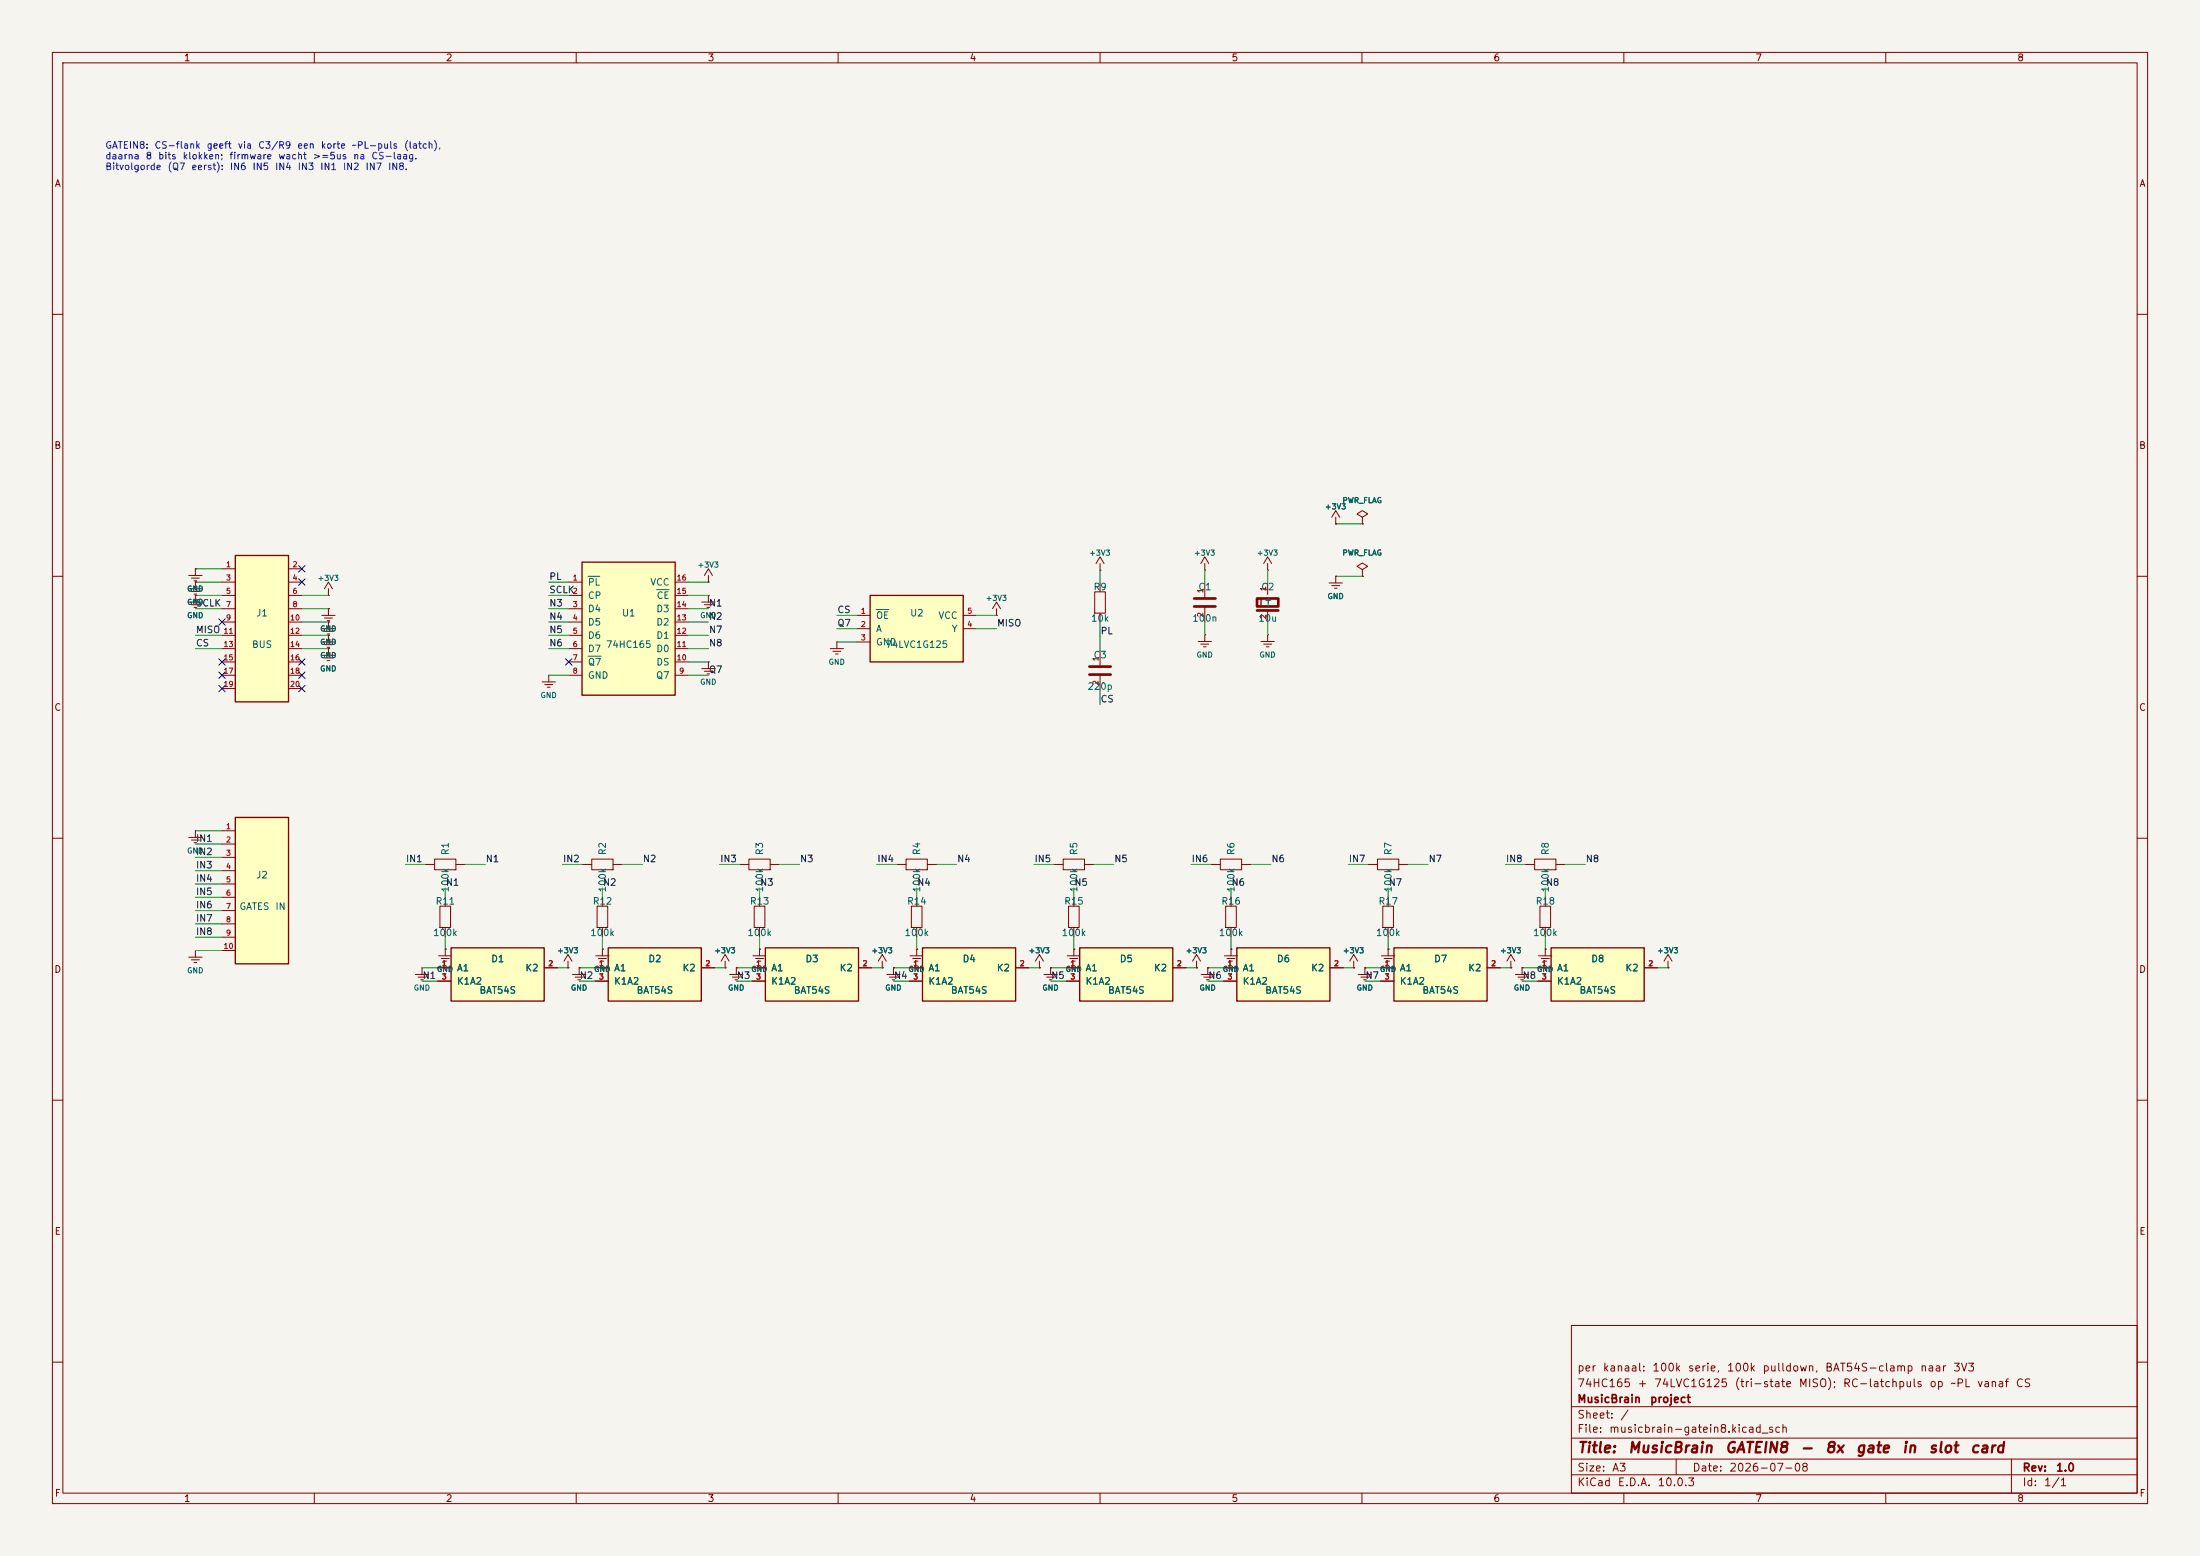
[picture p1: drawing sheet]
<svg xmlns="http://www.w3.org/2000/svg" width="420mm" height="297mm" viewBox="0 0 420 297" stroke-linecap="round" stroke-linejoin="round" font-family="sans-serif">
<path d="M0 0h420v297h-420z" fill="#f5f4ef" stroke="#f5f4ef" stroke-width=".19"/>
<g fill="none" stroke="#840000" stroke-width=".19">
<path d="M10 10h400v277h-400zM12 12h396v273h-396zM60 10v2M110 10v2M160 10v2M210 10v2M260 10v2M310 10v2M360 10v2M10 60h2M408 60h2M10 110h2"/>
<path d="M189.5 116.2l.7-1.3 .8 1.3M190.2 117.5h.1M190.2 116.2v1.3M408 110h2M10 160h2M408 160h2M10 210h2M408 210h2M300 253h108v32h-108zM10 260h2M300 278.5h108M300 274.5h108"/>
<path d="M300 268.5h108M320 278.5v3M384 278.5v6.5M408 260h2M60 285v2M110 285v2M160 285v2M210 285v2M260 285v2M300 281.5h108M310 285v2M360 285v2"/>
</g>
<path d="M296.1 180.9h17.8v10.2h-17.8z" fill="#ffffc2"/>
<path d="M296.1 180.9h17.8v10.2h-17.8z" fill="none" stroke="#840000" stroke-width=".25"/>
<path d="M209.2 107.6l.8-1.3 .8 1.3M210 108.8h.1M210 107.6v1.2M111.2 165h1.8M113 164h4v2h-4zM117 165h1.8M171.2 165h1.8M173 164h4v2h-4zM177 165h1.8M293.6 184.7h2.5M293.6 187.3h2.5M313.9 184.7h2.5" fill="none" stroke="#840000" stroke-width=".19"/>
<path d="M116.1 180.9h17.8v10.2h-17.8z" fill="#ffffc2"/>
<path d="M116.1 180.9h17.8v10.2h-17.8z" fill="none" stroke="#840000" stroke-width=".25"/>
<g fill="none" stroke="#840000" stroke-width=".19">
<path d="M103.5 130.2h2.5M104 130.7h1.5M104.5 131.2h.5M104.8 128.9h.1M104.8 128.9v1.3M174 173h2v4h-2zM175 171.2v1.8M175 177v1.8M109.3 186h2.5M109.8 186.5h1.5M110.3 187h.5M110.6 184.7h.1"/>
<path d="M110.6 184.7v1.3M113.6 184.7h2.5M113.6 187.3h2.5M113.7 182.4h2.6M114.2 182.9h1.6M114.7 183.5h.6M115 181.2h.1M115 181.2v1.2M133.9 184.7h2.5M167.7 183.5l.7-1.3 .8 1.3M168.4 184.7h.1M168.4 183.5v1.2"/>
<path d="M173.7 182.4h2.6M174.2 182.9h1.6M174.7 183.5h.6M175 181.2h.1M175 181.2v1.2M293.7 182.4h2.6M294.2 182.9h1.6M294.7 183.5h.6M295 181.2h.1M295 181.2v1.2M317.7 183.5l.7-1.3 .8 1.3M318.4 184.7h.1"/>
<path d="M318.4 183.5v1.2"/>
</g>
<path d="M176.1 180.9h17.8v10.2h-17.8z" fill="#ffffc2"/>
<path d="M176.1 180.9h17.8v10.2h-17.8z" fill="none" stroke="#840000" stroke-width=".25"/>
<g fill="none" stroke="#840000" stroke-width=".19">
<path d="M253.7 111.3h2.6M254.2 111.8h1.6M254.7 112.3h.6M255 110h.1M255 110v1.3M137.7 183.5l.7-1.3 .8 1.3M138.4 184.7h.1M138.4 183.5v1.2M143.7 182.4h2.6M144.2 182.9h1.6M144.7 183.5h.6M145 181.2h.1"/>
<path d="M145 181.2v1.2M169.3 186h2.5M169.8 186.5h1.5M170.3 187h.5M170.6 184.7h.1M170.6 184.7v1.3M173.6 184.7h2.5M173.6 187.3h2.5M193.9 184.7h2.5"/>
</g>
<path d="M146.1 180.9h17.8v10.2h-17.8z" fill="#ffffc2"/>
<path d="M146.1 180.9h17.8v10.2h-17.8z" fill="none" stroke="#840000" stroke-width=".25"/>
<path d="M143.6 184.7h2.5M143.6 187.3h2.5M163.9 184.7h2.5" fill="none" stroke="#840000" stroke-width=".19"/>
<path d="M111.1 107.3h17.8v25.4h-17.8z" fill="#ffffc2"/>
<path d="M111.1 107.3h17.8v25.4h-17.8z" fill="none" stroke="#840000" stroke-width=".25"/>
<g fill="none" stroke="#840000" stroke-width=".19">
<path d="M108.6 111.1h2.5M108.6 113.6h2.5M108.6 116.2h2.5M108.6 118.7h2.5M128.9 111.1h2.5M128.9 113.6h2.5M128.9 116.2h2.5M128.9 118.7h2.5M108.6 121.3h2.5M108.6 123.8h2.5M108.6 126.3h2.5M108.6 128.9h2.5"/>
<path d="M128.9 121.3h2.5M128.9 123.8h2.5M128.9 126.3h2.5M128.9 128.9h2.5M114 173h2v4h-2zM115 171.2v1.8M115 177v1.8M141.2 165h1.8M143 164h4v2h-4zM144 173h2v4h-2zM145 171.2v1.8M145 177v1.8"/>
<path d="M147 165h1.8M79.3 186h2.5M79.8 186.5h1.5M80.3 187h.5M80.6 184.7h.1M80.6 184.7v1.3M107.7 183.5l.7-1.3 .8 1.3M108.4 184.7h.1M108.4 183.5v1.2M287.7 183.5l.7-1.3 .8 1.3M288.4 184.7h.1M288.4 183.5v1.2"/>
</g>
<path d="M112.3 110h2.2M125.4 112.5h2.3M112.3 125.2h2.4" fill="none" stroke="#006464" stroke-width=".19"/>
<path d="M44.9 106h10.2v28h-10.2z" fill="#ffffc2"/>
<path d="M44.9 106h10.2v28h-10.2z" fill="none" stroke="#840000" stroke-width=".25"/>
<g fill="none" stroke="#840000" stroke-width=".19">
<path d="M36 112.4h2.6M36 114.9h2.6M36 109.8h2.6M36.5 112.9h1.6M36.5 115.4h1.6M36.5 110.3h1.6M37 113.4h.6M37 115.9h.6M37 110.9h.6M37.3 111.1h.1M37.3 113.6h.1M37.3 108.6h.1"/>
<path d="M37.3 108.6v1.2M37.3 111.1v1.3M37.3 113.6v1.3M42.4 108.6h2.5M42.4 111.1h2.5M42.4 113.6h2.5M42.4 116.2h2.5M42.4 118.7h2.5M55.1 108.6h2.5M55.1 111.1h2.5M55.1 113.6h2.5M55.1 116.2h2.5"/>
<path d="M55.1 118.7h2.5M61.4 120h2.6M61.4 117.5h2.6M61.9 112.4l.8-1.3 .8 1.3M61.9 118h1.6M62.4 118.5h.6M62.7 113.6h.1M62.7 118.7h.1M62.7 116.2h.1M62.7 112.4v1.2M62.7 116.2v1.3M62.7 118.7v1.3"/>
<path d="M42.4 121.3h2.5M42.4 123.8h2.5M42.4 126.3h2.5M42.4 128.9h2.5M42.4 131.4h2.5M55.1 121.3h2.5M55.1 123.8h2.5M55.1 126.3h2.5M55.1 128.9h2.5M55.1 131.4h2.5M61.4 122.5h2.6M61.4 125.1h2.6"/>
<path d="M61.9 120.5h1.6M61.9 123h1.6M61.9 125.6h1.6M62.4 121h.6M62.4 123.6h.6M62.4 126.1h.6M62.7 121.3h.1M62.7 123.8h.1M62.7 121.3v1.2M62.7 123.8v1.3M134 127.6h2.5M134.5 128.1h1.5"/>
<path d="M135 128.6h.5M135.2 126.3h.1M135.2 126.3v1.3M210 124.2v3M210 128.8v3M201.2 165h1.8M203 164h4v2h-4zM204 173h2v4h-2zM205 171.2v1.8M205 177v1.8M207 165h1.8M231.2 165h1.8"/>
<path d="M233 164h4v2h-4zM234 173h2v4h-2zM235 171.2v1.8M235 177v1.8M237 165h1.8M139.3 186h2.5M139.8 186.5h1.5M140.3 187h.5M140.6 184.7h.1M140.6 184.7v1.3M197.7 183.5l.7-1.3 .8 1.3M198.4 184.7h.1"/>
<path d="M198.4 183.5v1.2M199.3 186h2.5M199.8 186.5h1.5M200.3 187h.5M200.6 184.7h.1M200.6 184.7v1.3M289.3 186h2.5M289.8 186.5h1.5M290.3 187h.5M290.6 184.7h.1M290.6 184.7v1.3"/>
</g>
<path d="M208 127.2h4M208 128.8h4" fill="none" stroke="#840000" stroke-width=".51"/>
<path d="M236.1 180.9h17.8v10.2h-17.8z" fill="#ffffc2"/>
<path d="M236.1 180.9h17.8v10.2h-17.8z" fill="none" stroke="#840000" stroke-width=".25"/>
<path d="M36 159.8h2.6M37.3 158.6h.1M37.3 158.6v1.2M36.5 160.3h1.6M37 160.9h.6M233.6 184.7h2.5M233.6 187.3h2.5M253.9 184.7h2.5" fill="none" stroke="#840000" stroke-width=".19"/>
<path d="M44.9 156h10.2v28h-10.2z" fill="#ffffc2"/>
<path d="M44.9 156h10.2v28h-10.2z" fill="none" stroke="#840000" stroke-width=".25"/>
<g fill="none" stroke="#840000" stroke-width=".19">
<path d="M254.2 98.7l.8-1.2 .8 1.2M255 98.7v1.3M255 100h.1M260.1 108.7l1-.6-1-.6-1 .6 1 .6v1.3M260.1 110h.1M42.4 158.6h2.5M42.4 161.1h2.5M42.4 163.6h2.5M42.4 166.2h2.5M42.4 168.7h2.5M42.4 171.3h2.5M42.4 173.8h2.5"/>
<path d="M42.4 176.3h2.5M42.4 178.9h2.5M36 182.7h2.6M36.5 183.2h1.6M37 183.7h.6M37.3 181.4h.1M37.3 181.4v1.3M42.4 181.4h2.5M203.7 182.4h2.6M204.2 182.9h1.6M204.7 183.5h.6M205 181.2h.1"/>
<path d="M205 181.2v1.2M227.7 183.5l.7-1.3 .8 1.3M228.4 184.7h.1M228.4 183.5v1.2M229.3 186h2.5M229.8 186.5h1.5M230.3 187h.5M230.6 184.7h.1M230.6 184.7v1.3M233.7 182.4h2.6M234.2 182.9h1.6M234.7 183.5h.6"/>
<path d="M235 181.2h.1M235 181.2v1.2"/>
</g>
<path d="M206.1 180.9h17.8v10.2h-17.8z" fill="#ffffc2"/>
<path d="M206.1 180.9h17.8v10.2h-17.8z" fill="none" stroke="#840000" stroke-width=".25"/>
<g fill="none" stroke="#840000" stroke-width=".19">
<path d="M158.5 123.8h2.5M159 124.3h1.5M159.5 124.8h.5M159.8 122.5h.1M159.8 122.5v1.3M81.2 165h1.8M83 164h4v2h-4zM84 173h2v4h-2zM85 171.2v1.8M85 177v1.8M87 165h1.8M203.6 184.7h2.5"/>
<path d="M203.6 187.3h2.5M223.9 184.7h2.5"/>
</g>
<path d="M166.1 113.7h17.8v12.7h-17.8z" fill="#ffffc2"/>
<path d="M166.1 113.7h17.8v12.7h-17.8z" fill="none" stroke="#840000" stroke-width=".25"/>
<path d="M163.6 117.5h2.5M163.6 120h2.5M183.9 117.5h2.5M183.9 120h2.5M163.6 122.5h2.5M261.2 165h1.8M263 164h4v2h-4zM264 173h2v4h-2zM265 171.2v1.8M265 177v1.8M267 165h1.8" fill="none" stroke="#840000" stroke-width=".19"/>
<path d="M167.3 116.4h2.4" fill="none" stroke="#006464" stroke-width=".19"/>
<path d="M266.1 180.9h17.8v10.2h-17.8z" fill="#ffffc2"/>
<path d="M266.1 180.9h17.8v10.2h-17.8z" fill="none" stroke="#840000" stroke-width=".25"/>
<g fill="none" stroke="#840000" stroke-width=".19">
<path d="M134 114.9h2.5M134.5 115.4h1.5M135 115.9h.5M135.2 113.6h.1M135.2 113.6v1.3M209 113h2v4h-2zM210 111.2v1.8M210 117v1.8M83.7 182.4h2.6M84.2 182.9h1.6M84.7 183.5h.6M85 181.2h.1"/>
<path d="M85 181.2v1.2M257.7 183.5l.7-1.3 .8 1.3M258.4 184.7h.1M258.4 183.5v1.2M259.3 186h2.5M259.8 186.5h1.5M260.3 187h.5M260.6 184.7h.1M260.6 184.7v1.3M263.6 184.7h2.5M263.6 187.3h2.5M263.7 182.4h2.6"/>
<path d="M264.2 182.9h1.6M264.7 183.5h.6M265 181.2h.1M265 181.2v1.2M283.9 184.7h2.5"/>
</g>
<path d="M86.1 180.9h17.8v10.2h-17.8z" fill="#ffffc2"/>
<path d="M240.7 114.2v1.6M86.1 180.9h17.8v10.2h-17.8z" fill="none" stroke="#840000" stroke-width=".25"/>
<g fill="none" stroke="#840000" stroke-width=".19">
<path d="M260.1 98.7l1-.6-1-.6-1 .6 1 .6v1.3M37.3 111.1h.1M37.3 113.6h.1M37.3 108.6h.1M62.7 118.7h.1M62.7 116.2h.1M134.5 109.8l.7-1.2 .8 1.2M135.2 111.1h.1M135.2 109.8v1.3M229.2 107.6l.8-1.3 .8 1.3M230 108.8h.1M230 107.6v1.2"/>
<path d="M230 111.2v3M230 115.8v3M241.2 107.6l.8-1.3 .8 1.3M242 108.8h.1M242 107.6v1.2M242 111.2v2.3M242 116.5v2.3M255 110h.1M255 100h.1M260.1 100h.1M260.1 110h.1M62.7 121.3h.1"/>
<path d="M62.7 123.8h.1M228.7 122.4h2.6M229.2 122.9h1.6M229.7 123.5h.6M230 121.2h.1M230 121.2v1.2M240.7 122.4h2.6M241.2 122.9h1.6M241.7 123.5h.6M242 121.2h.1M242 121.2v1.2M291.2 165h1.8"/>
<path d="M293 164h4v2h-4zM294 173h2v4h-2zM295 171.2v1.8M295 177v1.8M297 165h1.8M83.6 184.7h2.5M83.6 187.3h2.5M85 181.2h.1M103.9 184.7h2.5M108.4 184.7h.1M110.6 184.7h.1M113.6 184.7h2.5"/>
<path d="M113.6 187.3h2.5M115 181.2h.1M133.9 184.7h2.5M138.4 184.7h.1M140.6 184.7h.1M143.6 184.7h2.5M143.6 187.3h2.5M145 181.2h.1M163.9 184.7h2.5M168.4 184.7h.1M170.6 184.7h.1M173.6 184.7h2.5"/>
<path d="M173.6 187.3h2.5M175 181.2h.1M193.9 184.7h2.5M198.4 184.7h.1M200.6 184.7h.1M203.6 184.7h2.5M203.6 187.3h2.5M205 181.2h.1M223.9 184.7h2.5M228.4 184.7h.1M230.6 184.7h.1M233.6 184.7h2.5"/>
<path d="M233.6 187.3h2.5M235 181.2h.1M253.9 184.7h2.5M258.4 184.7h.1M260.6 184.7h.1M263.6 184.7h2.5M263.6 187.3h2.5M265 181.2h.1M283.9 184.7h2.5M288.4 184.7h.1M290.6 184.7h.1M293.6 184.7h2.5"/>
<path d="M293.6 187.3h2.5M295 181.2h.1M313.9 184.7h2.5M318.4 184.7h.1"/>
</g>
<path d="M228 114.2h4M228 115.8h4M240 116.5h4M240 114.2h4v1.6h-4z" fill="none" stroke="#840000" stroke-width=".51"/>
<g fill="none" stroke="#009600" stroke-width=".19">
<path d="M37.3 111.1h5.1M37.3 113.6h5.1M37.3 116.2h5.1M37.3 108.6h5.1M57.6 118.7h5.1M57.6 113.6h5.1M57.6 116.2h5.1M104.8 118.7h3.8M104.8 111.1h3.8M104.8 113.6h3.8M104.8 116.2h3.8M131.4 118.7h3.8"/>
<path d="M131.4 111.1h3.8M131.4 113.6h3.8M131.4 116.2h3.8M159.8 117.5h3.8M159.8 120h3.8M186.4 117.5h3.8M186.4 120h3.8M210 108.8v2.4M210 118.8v5.4M230 108.8v2.4M230 118.8v2.4M242 108.8v2.4"/>
<path d="M242 118.8v2.4M255 100h5.1M255 110h5.1M37.3 123.8h5.1M37.3 121.3h5.1M57.6 123.8h5.1M57.6 121.3h5.1M104.8 123.8h3.8M104.8 128.9h3.8M104.8 121.3h3.8M131.4 123.8h3.8M131.4 126.3h3.8"/>
<path d="M131.4 128.9h3.8M131.4 121.3h3.8M159.8 122.5h3.8M210 131.8v2.7M37.3 158.6h5.1M37.3 161.1h5.1M37.3 168.7h5.1M37.3 171.3h5.1M37.3 173.8h5.1M37.3 166.2h5.1M37.3 176.3h5.1M37.3 178.9h5.1"/>
<path d="M37.3 163.6h5.1M77.4 165h3.8M85 169.5v1.7M85 178.8v2.4M88.8 165h3.8M107.4 165h3.8M115 169.5v1.7M115 178.8v2.4M118.8 165h3.8M137.4 165h3.8M145 169.5v1.7M145 178.8v2.4"/>
<path d="M148.8 165h3.8M167.4 165h3.8M175 169.5v1.7M175 178.8v2.4M178.8 165h3.8M197.4 165h3.8M205 169.5v1.7M205 178.8v2.4M208.8 165h3.8M227.4 165h3.8M235 169.5v1.7M235 178.8v2.4"/>
<path d="M238.8 165h3.8M257.4 165h3.8M265 169.5v1.7M265 178.8v2.4M268.8 165h3.8M287.4 165h3.8M295 169.5v1.7M295 178.8v2.4M298.8 165h3.8M37.3 181.4h5.1M80.6 184.7h3M80.6 187.3h3"/>
<path d="M106.4 184.7h2M110.6 184.7h3M110.6 187.3h3M136.4 184.7h2M140.6 184.7h3M140.6 187.3h3M166.4 184.7h2M170.6 184.7h3M170.6 187.3h3M196.4 184.7h2M200.6 184.7h3M200.6 187.3h3"/>
<path d="M226.4 184.7h2M230.6 184.7h3M230.6 187.3h3M256.4 184.7h2M260.6 184.7h3M260.6 187.3h3M286.4 184.7h2M290.6 184.7h3M290.6 187.3h3M316.4 184.7h2"/>
</g>
<g fill="none" stroke="#000084" stroke-width=".19">
<path d="M41.8 118.1l1.2 1.2M43 118.1l-1.2 1.2M57 108l1.2 1.2M57 110.5l1.2 1.2M58.2 110.5l-1.2 1.2M58.2 108l-1.2 1.2M41.8 125.7l1.2 1.3M41.8 128.3l1.2 1.2M41.8 130.8l1.2 1.2M43 125.7l-1.2 1.3M43 128.3l-1.2 1.2M43 130.8l-1.2 1.2"/>
<path d="M57 125.7l1.2 1.3M57 128.3l1.2 1.2M57 130.8l1.2 1.2M58.2 125.7l-1.2 1.3M58.2 128.3l-1.2 1.2M58.2 130.8l-1.2 1.2M108 125.7l1.2 1.3M109.2 125.7l-1.2 1.3"/>
</g>
<g font-size="2" fill="#840000">
<text x="301" y="277.8">Title:</text>
<text x="310.7" y="277.8">MusicBrain</text>
<text x="329.2" y="277.8">GATEIN8</text>
<text x="343.5" y="277.8">-</text>
<text x="348.3" y="277.8">8x</text>
<text x="354.1" y="277.8">gate</text>
<text x="362.9" y="277.8">in</text>
<text x="368" y="277.8">slot</text>
<text x="376" y="277.8">card</text>
</g>
<g font-size="1.5" fill="#840000">
<text x="301" y="262.1">per</text>
<text x="305.9" y="262.1">kanaal:</text>
<text x="315.3" y="262.1">100k</text>
<text x="322.1" y="262.1">serie,</text>
<text x="329.5" y="262.1">100k</text>
<text x="336.3" y="262.1">pulldown,</text>
<text x="348.3" y="262.1">BAT54S-clamp</text>
<text x="366.4" y="262.1">naar</text>
<text x="372.7" y="262.1">3V3</text>
<text x="301" y="268.1">MusicBrain</text>
<text x="301" y="265.1">74HC165</text>
<text x="312.5" y="265.1">+</text>
<text x="314.9" y="268.1">project</text>
<text x="315.7" y="265.1">74LVC1G125</text>
<text x="331" y="265.1">(tri-state</text>
<text x="343.3" y="265.1">MISO);</text>
<text x="351.7" y="265.1">RC-latchpuls</text>
<text x="368.2" y="265.1">op</text>
<text x="372.2" y="265.1">~PL</text>
<text x="377.3" y="265.1">vanaf</text>
<text x="384.7" y="265.1">CS</text>
<text x="301" y="273.8">File:</text>
<text x="301" y="271.1">Sheet:</text>
<text x="307.1" y="273.8">musicbrain-gatein8.kicad_sch</text>
<text x="309.2" y="271.1">/</text>
<text x="301" y="281.2">Size:</text>
<text x="307.6" y="281.2">A3</text>
<text x="323" y="281.2">Date:</text>
<text x="330" y="281.2">2026-07-08</text>
<text x="386" y="281.2">Rev:</text>
<text x="392.4" y="281.2">1.0</text>
<text x="301" y="284">KiCad</text>
<text x="308.7" y="284">E.D.A.</text>
<text x="316.3" y="284">10.0.3</text>
<text x="386" y="284">Id:</text>
<text x="390.1" y="284">1/1</text>
</g>
<g font-size="1.3" fill="#840000">
<text x="35" y="12">1</text>
<text x="85" y="12">2</text>
<text x="135" y="12">3</text>
<text x="185" y="12">4</text>
<text x="235" y="12">5</text>
<text x="285" y="12">6</text>
<text x="335" y="12">7</text>
<text x="385" y="12">8</text>
<text x="10.3" y="36">A</text>
<text x="408.3" y="36">A</text>
<text x="10.3" y="86">B</text>
<text x="408.2" y="86">B</text>
<text x="10.3" y="136">C</text>
<text x="408.2" y="136">C</text>
<text x="10.3" y="186">D</text>
<text x="408.2" y="186">D</text>
<text x="10.3" y="236">E</text>
<text x="408.3" y="236">E</text>
<text x="10.3" y="286">F</text>
<text x="35" y="287">1</text>
<text x="85" y="287">2</text>
<text x="135" y="287">3</text>
<text x="185" y="287">4</text>
<text x="235" y="287">5</text>
<text x="285" y="287">6</text>
<text x="335" y="287">7</text>
<text x="385" y="287">8</text>
<text x="408.3" y="286">F</text>
</g>
<g font-size="1.3" fill="#0000c2">
<text x="20" y="28.7">GATEIN8:</text>
<text x="29.4" y="28.7">CS-flank</text>
<text x="39.3" y="28.7">geeft</text>
<text x="45.3" y="28.7">via</text>
<text x="49.2" y="28.7">C3/R9</text>
<text x="56.6" y="28.7">een</text>
<text x="61.1" y="28.7">korte</text>
<text x="67.1" y="28.7">~PL-puls</text>
<text x="77" y="28.7">(latch),</text>
<text x="20" y="30.7">daarna</text>
<text x="20" y="32.8">Bitvolgorde</text>
<text x="27.7" y="30.7">8</text>
<text x="30.1" y="30.7">bits</text>
<text x="31.9" y="32.8">(Q7</text>
<text x="34.8" y="30.7">klokken;</text>
<text x="36.4" y="32.8">eerst):</text>
<text x="43.7" y="30.7">firmware</text>
<text x="43.8" y="32.8">IN6</text>
<text x="48.1" y="32.8">IN5</text>
<text x="52.4" y="32.8">IN4</text>
<text x="53" y="30.7">wacht</text>
<text x="56.7" y="32.8">IN3</text>
<text x="59.6" y="30.7">&gt;=5us</text>
<text x="61" y="32.8">IN1</text>
<text x="65.3" y="32.8">IN2</text>
<text x="67.3" y="30.7">na</text>
<text x="69.7" y="32.8">IN7</text>
<text x="70.8" y="30.7">CS-laag.</text>
<text x="74" y="32.8">IN8.</text>
</g>
<g font-size="1.3" fill="#0f0f0f">
<text x="104.8" y="111">PL</text>
<text x="104.8" y="113.5">SCLK</text>
<text x="37.3" y="116.1">SCLK</text>
<text x="104.8" y="116.1">N3</text>
<text x="104.8" y="118.6">N4</text>
<text x="135.2" y="118.6">N2</text>
<text x="135.2" y="116.1">N1</text>
<text x="159.8" y="119.9">Q7</text>
<text x="159.8" y="117.3">CS</text>
<text x="190.2" y="119.9">MISO</text>
<text x="37.3" y="121.1">MISO</text>
<text x="37.3" y="123.7">CS</text>
<text x="104.8" y="121.1">N5</text>
<text x="104.8" y="123.7">N6</text>
<text x="135.2" y="121.1">N7</text>
<text x="135.2" y="123.7">N8</text>
<text x="210" y="121.4">PL</text>
<text x="135.2" y="128.8">Q7</text>
<text x="210" y="134.4">CS</text>
<text x="37.3" y="161">IN1</text>
<text x="37.3" y="163.5">IN2</text>
<text x="37.3" y="166.1">IN3</text>
<text x="77.4" y="164.9">IN1</text>
<text x="92.6" y="164.9">N1</text>
<text x="107.4" y="164.9">IN2</text>
<text x="122.6" y="164.9">N2</text>
<text x="137.4" y="164.9">IN3</text>
<text x="152.6" y="164.9">N3</text>
<text x="167.4" y="164.9">IN4</text>
<text x="182.6" y="164.9">N4</text>
<text x="197.4" y="164.9">IN5</text>
<text x="212.6" y="164.9">N5</text>
<text x="227.4" y="164.9">IN6</text>
<text x="242.6" y="164.9">N6</text>
<text x="257.4" y="164.9">IN7</text>
<text x="272.6" y="164.9">N7</text>
<text x="287.4" y="164.9">IN8</text>
<text x="302.6" y="164.9">N8</text>
<text x="37.3" y="171.1">IN5</text>
<text x="37.3" y="173.7">IN6</text>
<text x="37.3" y="168.6">IN4</text>
<text x="85" y="169.4">N1</text>
<text x="115" y="169.4">N2</text>
<text x="145" y="169.4">N3</text>
<text x="175" y="169.4">N4</text>
<text x="205" y="169.4">N5</text>
<text x="235" y="169.4">N6</text>
<text x="265" y="169.4">N7</text>
<text x="295" y="169.4">N8</text>
<text x="37.3" y="178.8">IN8</text>
<text x="37.3" y="176.2">IN7</text>
<text x="80.6" y="187.1">N1</text>
<text x="110.6" y="187.1">N2</text>
<text x="140.6" y="187.1">N3</text>
<text x="170.6" y="187.1">N4</text>
<text x="200.6" y="187.1">N5</text>
<text x="230.6" y="187.1">N6</text>
<text x="260.6" y="187.1">N7</text>
<text x="290.6" y="187.1">N8</text>
</g>
<g font-size="1.3" fill="#006464">
<text x="112.1" y="112.1">PL</text>
<text x="124" y="112.1">VCC</text>
<text x="208.7" y="113">R9</text>
<text x="228.7" y="113">C1</text>
<text x="240.7" y="113">C2</text>
<text x="48.8" y="118">J1</text>
<text x="112.1" y="114.6">CP</text>
<text x="112.1" y="117.2">D4</text>
<text x="112.1" y="119.7">D5</text>
<text x="118.6" y="118">U1</text>
<text x="125.2" y="119.7">D2</text>
<text x="125.2" y="117.2">D3</text>
<text x="125.3" y="114.6">CE</text>
<text x="167.1" y="118.4">OE</text>
<text x="173.6" y="118">U2</text>
<text x="179" y="118.4">VCC</text>
<text x="208.2" y="119">10k</text>
<text x="227.5" y="119">100n</text>
<text x="240.1" y="119">10u</text>
<text x="243" y="116.3" transform="rotate(-90 243 116.3)">-</text>
<text x="243" y="115.5" transform="rotate(-90 243 115.5)">+</text>
<text x="48" y="124">BUS</text>
<text x="112.1" y="122.2">D6</text>
<text x="112.1" y="124.8">D7</text>
<text x="115.6" y="124">74HC165</text>
<text x="125.2" y="124.8">D0</text>
<text x="125.2" y="122.2">D1</text>
<text x="167.1" y="121">A</text>
<text x="167.1" y="123.5">GND</text>
<text x="168.9" y="124">74LVC1G125</text>
<text x="181.6" y="121">Y</text>
<text x="208.7" y="126">C3</text>
<text x="112.1" y="127.3">Q7</text>
<text x="112.1" y="129.9">GND</text>
<text x="125.1" y="129.9">Q7</text>
<text x="125.2" y="127.3">DS</text>
<text x="207.5" y="132">220p</text>
<text x="48.8" y="168">J2</text>
<text x="86" y="163.3" transform="rotate(-90 86 163.3)">R1</text>
<text x="116" y="163.3" transform="rotate(-90 116 163.3)">R2</text>
<text x="146" y="163.3" transform="rotate(-90 146 163.3)">R3</text>
<text x="176" y="163.3" transform="rotate(-90 176 163.3)">R4</text>
<text x="206" y="163.3" transform="rotate(-90 206 163.3)">R5</text>
<text x="236" y="163.3" transform="rotate(-90 236 163.3)">R6</text>
<text x="266" y="163.3" transform="rotate(-90 266 163.3)">R7</text>
<text x="296" y="163.3" transform="rotate(-90 296 163.3)">R8</text>
<text x="45.6" y="174">GATES</text>
<text x="52.5" y="174">IN</text>
<text x="83.1" y="173">R11</text>
<text x="86" y="170.4" transform="rotate(-90 86 170.4)">100k</text>
<text x="113.1" y="173">R12</text>
<text x="116" y="170.4" transform="rotate(-90 116 170.4)">100k</text>
<text x="143.1" y="173">R13</text>
<text x="146" y="170.4" transform="rotate(-90 146 170.4)">100k</text>
<text x="173.1" y="173">R14</text>
<text x="176" y="170.4" transform="rotate(-90 176 170.4)">100k</text>
<text x="203.1" y="173">R15</text>
<text x="206" y="170.4" transform="rotate(-90 206 170.4)">100k</text>
<text x="233.1" y="173">R16</text>
<text x="236" y="170.4" transform="rotate(-90 236 170.4)">100k</text>
<text x="263.1" y="173">R17</text>
<text x="266" y="170.4" transform="rotate(-90 266 170.4)">100k</text>
<text x="293.1" y="173">R18</text>
<text x="296" y="170.4" transform="rotate(-90 296 170.4)">100k</text>
<text x="82.6" y="179">100k</text>
<text x="112.6" y="179">100k</text>
<text x="142.6" y="179">100k</text>
<text x="172.6" y="179">100k</text>
<text x="202.6" y="179">100k</text>
<text x="232.6" y="179">100k</text>
<text x="262.6" y="179">100k</text>
<text x="292.6" y="179">100k</text>
<text x="87.1" y="185.7">A1</text>
<text x="93.7" y="184">D1</text>
<text x="100.2" y="185.7">K2</text>
<text x="117.1" y="185.7">A1</text>
<text x="123.7" y="184">D2</text>
<text x="130.2" y="185.7">K2</text>
<text x="147.1" y="185.7">A1</text>
<text x="153.7" y="184">D3</text>
<text x="160.2" y="185.7">K2</text>
<text x="177.1" y="185.7">A1</text>
<text x="183.7" y="184">D4</text>
<text x="190.2" y="185.7">K2</text>
<text x="207.1" y="185.7">A1</text>
<text x="213.7" y="184">D5</text>
<text x="220.2" y="185.7">K2</text>
<text x="237.1" y="185.7">A1</text>
<text x="243.7" y="184">D6</text>
<text x="250.2" y="185.7">K2</text>
<text x="267.1" y="185.7">A1</text>
<text x="273.7" y="184">D7</text>
<text x="280.2" y="185.7">K2</text>
<text x="297.1" y="185.7">A1</text>
<text x="303.7" y="184">D8</text>
<text x="310.2" y="185.7">K2</text>
<text x="87.1" y="188.2">K1A2</text>
<text x="91.4" y="190">BAT54S</text>
<text x="117.1" y="188.2">K1A2</text>
<text x="121.4" y="190">BAT54S</text>
<text x="147.1" y="188.2">K1A2</text>
<text x="151.4" y="190">BAT54S</text>
<text x="177.1" y="188.2">K1A2</text>
<text x="181.4" y="190">BAT54S</text>
<text x="207.1" y="188.2">K1A2</text>
<text x="211.4" y="190">BAT54S</text>
<text x="237.1" y="188.2">K1A2</text>
<text x="241.4" y="190">BAT54S</text>
<text x="267.1" y="188.2">K1A2</text>
<text x="271.4" y="190">BAT54S</text>
<text x="297.1" y="188.2">K1A2</text>
<text x="301.4" y="190">BAT54S</text>
</g>
<g font-size="1" fill="#006464">
<text x="252.8" y="97.5">+3V3</text>
<text x="256.2" y="96.3">PWR_FLAG</text>
<text x="207.8" y="106.3">+3V3</text>
<text x="227.8" y="106.3">+3V3</text>
<text x="239.8" y="106.3">+3V3</text>
<text x="256.2" y="106.3">PWR_FLAG</text>
<text x="35.6" y="113.2">GND</text>
<text x="60.5" y="111.1">+3V3</text>
<text x="133.1" y="108.6">+3V3</text>
<text x="35.6" y="115.7">GND</text>
<text x="35.6" y="118.2">GND</text>
<text x="133.6" y="118.2">GND</text>
<text x="188.1" y="114.9">+3V3</text>
<text x="253.3" y="114.6">GND</text>
<text x="61" y="123.3">GND</text>
<text x="61" y="125.9">GND</text>
<text x="61" y="120.8">GND</text>
<text x="228.3" y="125.8">GND</text>
<text x="240.3" y="125.8">GND</text>
<text x="61" y="128.4">GND</text>
<text x="133.6" y="130.9">GND</text>
<text x="158.1" y="127.1">GND</text>
<text x="103.1" y="133.5">GND</text>
<text x="35.6" y="163.2">GND</text>
<text x="83.3" y="185.8">GND</text>
<text x="106.3" y="182.2">+3V3</text>
<text x="113.3" y="185.8">GND</text>
<text x="136.3" y="182.2">+3V3</text>
<text x="143.3" y="185.8">GND</text>
<text x="166.3" y="182.2">+3V3</text>
<text x="173.3" y="185.8">GND</text>
<text x="196.3" y="182.2">+3V3</text>
<text x="203.3" y="185.8">GND</text>
<text x="226.3" y="182.2">+3V3</text>
<text x="233.3" y="185.8">GND</text>
<text x="256.3" y="182.2">+3V3</text>
<text x="263.3" y="185.8">GND</text>
<text x="286.3" y="182.2">+3V3</text>
<text x="293.3" y="185.8">GND</text>
<text x="316.3" y="182.2">+3V3</text>
<text x="35.6" y="186">GND</text>
<text x="78.9" y="189.3">GND</text>
<text x="108.9" y="189.3">GND</text>
<text x="138.9" y="189.3">GND</text>
<text x="168.9" y="189.3">GND</text>
<text x="198.9" y="189.3">GND</text>
<text x="228.9" y="189.3">GND</text>
<text x="258.9" y="189.3">GND</text>
<text x="288.9" y="189.3">GND</text>
</g>
<g font-size="1" fill="#a90000">
<text x="43" y="108.5">1</text>
<text x="43" y="111">3</text>
<text x="43" y="113.6">5</text>
<text x="55.7" y="108.5">2</text>
<text x="55.7" y="111">4</text>
<text x="55.7" y="113.6">6</text>
<text x="109.2" y="111">1</text>
<text x="109.2" y="113.6">2</text>
<text x="129.1" y="113.6">15</text>
<text x="129.1" y="111">16</text>
<text x="229.9" y="113.3" transform="rotate(-90 229.9 113.3)">1</text>
<text x="241.9" y="112.9" transform="rotate(-90 241.9 112.9)">1</text>
<text x="43" y="116.1">7</text>
<text x="43" y="118.7">9</text>
<text x="55.3" y="118.7">10</text>
<text x="55.7" y="116.1">8</text>
<text x="109.2" y="116.1">3</text>
<text x="109.2" y="118.7">4</text>
<text x="129.1" y="118.7">13</text>
<text x="129.1" y="116.1">14</text>
<text x="164.2" y="117.4">1</text>
<text x="164.2" y="119.9">2</text>
<text x="184.6" y="119.9">4</text>
<text x="184.6" y="117.4">5</text>
<text x="229.9" y="117.9" transform="rotate(-90 229.9 117.9)">2</text>
<text x="241.9" y="118.3" transform="rotate(-90 241.9 118.3)">2</text>
<text x="42.6" y="121.2">11</text>
<text x="42.6" y="123.7">13</text>
<text x="55.3" y="121.2">12</text>
<text x="55.3" y="123.7">14</text>
<text x="109.2" y="121.2">5</text>
<text x="109.2" y="123.7">6</text>
<text x="129.1" y="123.7">11</text>
<text x="129.1" y="121.2">12</text>
<text x="164.2" y="122.5">3</text>
<text x="42.6" y="126.3">15</text>
<text x="42.6" y="128.8">17</text>
<text x="42.6" y="131.4">19</text>
<text x="55.3" y="126.3">16</text>
<text x="55.3" y="128.8">18</text>
<text x="55.3" y="131.4">20</text>
<text x="109.2" y="126.3">7</text>
<text x="109.2" y="128.8">8</text>
<text x="129.1" y="126.3">10</text>
<text x="129.6" y="128.8">9</text>
<text x="209.9" y="130.9" transform="rotate(-90 209.9 130.9)">2</text>
<text x="209.9" y="126.3" transform="rotate(-90 209.9 126.3)">1</text>
<text x="43" y="158.5">1</text>
<text x="43" y="161">2</text>
<text x="43" y="163.6">3</text>
<text x="43" y="166.1">4</text>
<text x="43" y="168.7">5</text>
<text x="43" y="171.2">6</text>
<text x="43" y="173.7">7</text>
<text x="43" y="176.3">8</text>
<text x="43" y="178.8">9</text>
<text x="42.6" y="181.4">10</text>
<text x="84.2" y="184.7">1</text>
<text x="104.6" y="184.7">2</text>
<text x="114.2" y="184.7">1</text>
<text x="134.6" y="184.7">2</text>
<text x="144.2" y="184.7">1</text>
<text x="164.6" y="184.7">2</text>
<text x="174.2" y="184.7">1</text>
<text x="194.6" y="184.7">2</text>
<text x="204.2" y="184.7">1</text>
<text x="224.6" y="184.7">2</text>
<text x="234.2" y="184.7">1</text>
<text x="254.6" y="184.7">2</text>
<text x="264.2" y="184.7">1</text>
<text x="284.6" y="184.7">2</text>
<text x="294.2" y="184.7">1</text>
<text x="314.6" y="184.7">2</text>
<text x="84.2" y="187.2">3</text>
<text x="114.2" y="187.2">3</text>
<text x="144.2" y="187.2">3</text>
<text x="174.2" y="187.2">3</text>
<text x="204.2" y="187.2">3</text>
<text x="234.2" y="187.2">3</text>
<text x="264.2" y="187.2">3</text>
<text x="294.2" y="187.2">3</text>
</g>
</svg>
